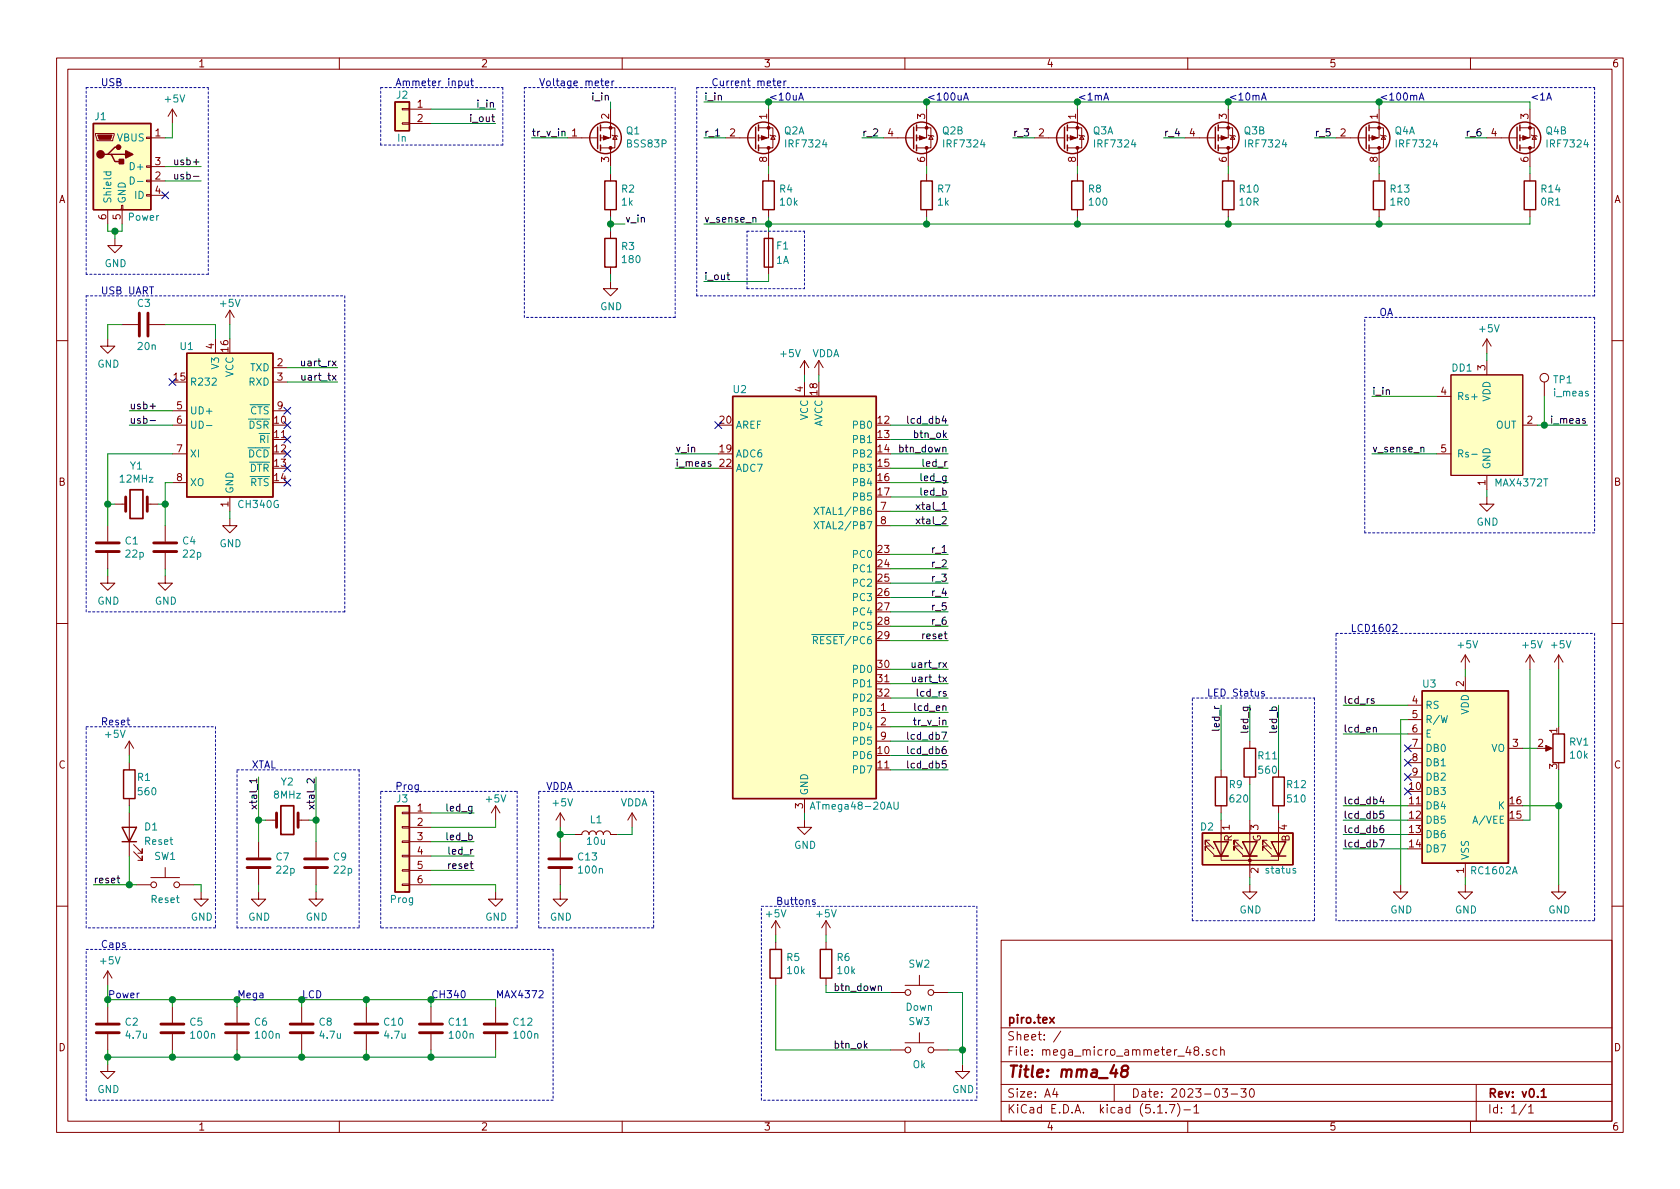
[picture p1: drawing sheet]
<svg xmlns="http://www.w3.org/2000/svg" width="297mm" height="210mm" viewBox="0 0 297 210" stroke-linecap="round" stroke-linejoin="round" font-family="sans-serif">
<g fill="none" stroke="#840000" stroke-width=".18">
<path d="M10 10.3h277v189.9h-277zM12 12.2h273v186.1h-273zM30.5 19.3l-.8 1.3M30.5 19.3v2.5M30.5 19.3l.7 1.3M60 10.3v1.9M71.1 19.2h1.3v.2h-1.3zM72.4 19.3h3.8M107.9 19.3v5.1h-1.7M110 10.3v1.9M135.9 19.3v5.1h-1.8M160 10.3v1.9"/>
<path d="M163.8 19.3v5.1h-1.7M190.5 19.3v5.1h-1.8M210 10.3v1.9M217.2 19.3v5.1h-1.8M243.8 19.3v5.1h-1.7M260 10.3v1.9M270.5 19.3v5.1h-1.8M16.9 23.6h3.3v.3l-.3 1h-2.8zM19 37.1v2.5M21.5 36.3h.2v.8h-.2zM21.6 37.1v2.5M25.9 34.4h.8v.3h-.8z"/>
<path d="M25.9 31.9h.8v.2h-.8zM25.9 29.3h.8v.3h-.8zM25.9 24.3h.8v.2h-.8zM26.7 24.4h2.5M26.7 32h2.5M26.7 29.5h2.5M26.7 34.5h2.5M71.1 21.7h1.3v.3h-1.3zM72.4 21.8h3.8M100.3 24.4h5.4M106.2 22.6h2.5v3.6h-2.5M107.9 26.2v3.3"/>
<path d="M107.9 30.7v1.3M107.9 37.1v1.2M108.2 23.9l.1 .1h.8l.1 .1M108.7 24l.4 .6h-.8zM128.3 24.4h5.3M134.1 22.6h2.6v3.6h-2.6M135.9 26.2v3.3M135.9 30.7v1.3M135.9 37.1v1.2M136.1 23.9l.2 .1h.7l.2 .1M136.7 24l.3 .6h-.7zM156.2 24.4h5.3"/>
<path d="M162.1 22.6h2.5v3.6h-2.5M163.8 26.2v3.3M163.8 30.7v1.3M163.8 37.1v1.2M164.1 23.9l.1 .1h.8l.1 .1M164.6 24l.4 .6h-.8zM182.9 24.4h5.3M188.7 22.6h2.6v3.6h-2.6M190.5 26.2v3.3M190.5 30.7v1.3M190.5 37.1v1.2M190.8 23.9l.1 .1h.7l.2 .1"/>
<path d="M191.3 24l.3 .6h-.7zM209.5 24.4h5.4M215.4 22.6h2.5v3.6h-2.5M217.2 26.2v3.3M217.2 30.7v1.3M217.2 37.1v1.2M217.4 23.9l.2 .1h.7l.1 .1M217.9 24l.4 .6h-.7zM236.2 24.4h5.4M242.1 22.6h2.5v3.6h-2.5M243.8 26.2v3.3M243.8 30.7v1.3"/>
<path d="M243.8 37.1v1.2M244.1 23.9l.1 .1h.8l.1 .1M244.6 24l.4 .6h-.8zM262.9 24.4h5.3M268.7 22.6h2.6v3.6h-2.6M270.5 26.2v3.3M270.5 30.7v1.3M270.5 37.1v1.2M270.8 23.9l.1 .1h.8l.1 .1M271.3 24l.4 .6h-.8zM19 59.9v1.3h1.3l-1.3 1.3-1.2-1.3h1.2M20.3 42.2v1.2h1.3l-1.3 1.3-1.3-1.3h1.3"/>
<path d="M21.6 57.4h2.8M26.4 57.4h2.8M38.1 59.9v2.6M40.6 54.9l-.7 1.2M40.6 54.9v2.5M40.6 54.9l.8 1.2M107.9 49.8v1.2h1.3l-1.3 1.3-1.2-1.3h1.2M107.9 40.9v1.3M107.9 47.2v1.3M135.9 40.9v7.6M262.9 59.9v2.6M262.9 59.9l-.8 1.3"/>
<path d="M262.9 59.9l.8 1.3M10 60.2h2M30.5 75.2h2.5M30.5 72.6h2.5M48.3 65h2.5M48.3 67.6h2.5M48.3 72.6h2.5M142.2 63.7l-.7 1.3M142.2 63.7v2.6M142.2 67.6v2.5M142.2 63.7l.8 1.3M144.8 63.7l-.8 1.3"/>
<path d="M144.8 63.7v2.6M144.8 63.7l.7 1.3M254 70.1h2.5M256.5 66.3h12.7v17.8h-12.7zM262.9 63.7v2.6M269.2 75.2h2.6M273 67.6v2.5M285 60.2h2M19 93v2.8M19 97.8v2.8M20.3 89.1h1.9M26 89.1h1.9"/>
<path d="M29.2 93v2.8M29.2 97.8v2.8M30.5 80.3h2.5M30.5 85.3h2.5M40.6 91.7v1.3h1.3l-1.3 1.2-1.2-1.2h1.2M40.6 87.9v2.5M154.9 90.4h2.6M154.9 93h2.6M254 80.3h2.5M262.9 87.9v1.2h1.3l-1.3 1.3-1.3-1.3h1.3M262.9 84.1v2.5M10 110.3h2"/>
<path d="M19 101.8v1.3h1.3l-1.3 1.3-1.2-1.3h1.2M29.2 101.8v1.3h1.3l-1.3 1.3-1.3-1.3h1.3M259.1 115.8l-.8 1.3M259.1 115.8v2.6M259.1 119.6v2.6M259.1 115.8l.7 1.3M270.5 115.8v2.6M270.5 115.8l-.8 1.3M270.5 115.8l.8 1.3M275.6 115.8l-.8 1.3M275.6 115.8v2.6M275.6 115.8l.8 1.3"/>
<path d="M285 110.3h2M22.9 131.1v2.5M22.9 134.9v1.2M22.9 131.1l-.8 1.2M22.9 131.1l.7 1.2M154.9 126h2.6M154.9 128.5h2.6M154.9 131.1h2.6M215.9 136.1v1.3M221 131.1v1.2M221 137.4v1.3M248.9 132.3h2.6"/>
<path d="M248.9 124.7h2.6M248.9 127.2h2.6M248.9 129.8h2.6M248.9 134.9h2.6M248.9 137.4h2.6M266.7 132.3h2.5M273 132.3h1.1M22.9 141.2v1.3M22.9 143.8v7.6M23.6 150.6l1.5 1.5v-.7v.7h-.7M23.6 149.3l1.5 1.6v-.8v.8h-.7M24.1 156.5h2.6"/>
<path d="M26.7 155.2h5M29.2 153.4v1.8M31.7 156.5h2.6M35.6 157.7v1.3h1.2l-1.2 1.3-1.3-1.3h1.3M45.7 157.7v1.3h1.3l-1.3 1.3-1.3-1.3h1.3M45.7 148.8v2.8M45.7 153.7v2.8M47 145h1.9M52.7 145h1.9M55.9 157.7v1.3h1.2l-1.2 1.3-1.3-1.3h1.3M55.9 148.8v2.8M55.9 153.7v2.8"/>
<path d="M71.1 153.8h1.3v.2h-1.3zM71.1 156.3h1.3v.3h-1.3zM71.1 151.3h1.3v.2h-1.3zM71.1 146.2h1.3v.2h-1.3zM71.1 143.6h1.3v.3h-1.3zM71.1 148.7h1.3v.3h-1.3zM72.4 143.8h3.8M72.4 146.3h3.8M72.4 148.8h3.8M72.4 151.4h3.8M72.4 153.9h3.8M72.4 156.5h3.8"/>
<path d="M87.6 157.7v1.3h1.3l-1.3 1.3-1.2-1.3h1.2M87.6 142.5v2.5M87.6 142.5l-.7 1.3M87.6 142.5l.8 1.3M99.1 157.7v1.3h1.2l-1.2 1.3-1.3-1.3h1.3M99.1 143.8v2.5M99.1 148.8v2.8M99.1 153.7v2.8M99.1 143.8l-.8 1.2M99.1 143.8l.7 1.2M101.6 147.6h1.3a.63 .63 0 0 1 .6-.7 .63 .63 0 0 1 .6 .7 .63 .63 0 0 1 .7-.7 .63 .63 0 0 1 .6 .7 .63 .63 0 0 1 .6-.7 .63 .63 0 0 1 .7 .7 .63 .63 0 0 1 .6-.7 .63 .63 0 0 1 .6 .7h1.3M111.8 143.8l-.8 1.2"/>
<path d="M111.8 143.8v2.5M111.8 143.8l.7 1.2M142.2 145v1.3h1.3l-1.3 1.3-1.2-1.3h1.2M142.2 141.2v2.6M213.9 149.6h-.8v.8v-.8l1.5 1.5M213.9 148.6h-.8v.7v-.7l1.5 1.5M214.6 148.8h2.6zM214.6 148.8h.1M214.6 151.4h2.6M215.9 145v7.1h10.2v-1M215.9 142.5v1.3M218.9 149.6h-.7v.8v-.8l1.5 1.5"/>
<path d="M218.9 148.6h-.7v.7v-.7l1.5 1.5M219.7 148.8h2.5zM219.7 148.8h.1M219.7 151.4h2.5M221 156.5v1.2h1.2l-1.2 1.3-1.3-1.3h1.3M221 145v10.2M224 149.6h-.7v.8v-.8l1.5 1.5M224 148.6h-.7v.7v-.7l1.5 1.5M226.1 142.5v1.3M226.1 145v6.4M247.6 156.5v1.2h1.3l-1.3 1.3-1.2-1.3h1.2M259.1 156.5v1.2h1.2l-1.2 1.3-1.3-1.3h1.3"/>
<path d="M259.1 152.6v2.6M275.6 156.5v1.2h1.3l-1.3 1.3-1.3-1.3h1.3M10 160.2h2M19 171.7v2.5M19 178v2.8M19 171.7l-.7 1.3M19 171.7l.8 1.3M30.5 178v2.8M41.9 178v2.8M53.3 178v2.8M64.8 178v2.8M76.2 178v2.8"/>
<path d="M87.6 178v2.8M137.2 162.8v2.5M137.2 166.6v1.3M137.2 173v1.2M137.2 162.8l-.8 1.3M137.2 162.8l.7 1.3M146 162.8l-.7 1.3M146 162.8v2.5M146 166.6v1.3M146 173v1.2M146 162.8l.8 1.3M157.5 175.5h2.5"/>
<path d="M160 174.2h5.1M162.6 172.5v1.7M165.1 175.5h2.5M177 166.3h108v32h-108zM285 160.2h2M19 188.2v1.3h1.3l-1.3 1.2-1.2-1.2h1.2M19 182.9v2.8M30.5 182.9v2.8M41.9 182.9v2.8M53.3 182.9v2.8M60 198.3v1.9M64.8 182.9v2.8"/>
<path d="M76.2 182.9v2.8M87.6 182.9v2.8M110 198.3v1.9M157.5 185.7h2.5M160 198.3v1.9M160 184.4h5.1M162.6 182.6v1.8M165.1 185.7h2.5M170.2 188.2v1.3h1.2l-1.2 1.2-1.3-1.2h1.3M177 194.8h108M177 191.8h108M177 187.8h108"/>
<path d="M177 181.8h108M186.5 192.5l-.4 1h1M186.8 193v1M187.6 182.3l-1.3 2M197 191.8v3M204.7 196.8h.8M206.2 196.7v.1M206.8 195.3h.9l-.6 1.5M208.2 195.1a1.71 1.71 0 0 1 0 2.3M209.3 196.3h1.2M210 198.3v1.9M211.1 195.8l.4-.5v1.5"/>
<path d="M211.1 196.8h.9M211.4 185.7l-.2-.1-.1-.2 .3-.3h.3l.3 .3-.1 .2-.6 .2a.48 .48 0 0 0-.1 .7l.2 .1 .5-.1a.48 .48 0 0 0-.2-.8M212.6 186.5v.1M213.8 185.7l-.3-.1-.2 .2v.2l.5 .2v.3h-.5M215.2 185.7l-.4-.1-.3 .3v.6l.3 .1 .4-.1M215.8 185.7l.2-.1 .4 .1 .1 .9M215.8 185.1v1.5M216.1 192.5h.9l-.4 .6 .4 .1v.7l-.2 .1-.7-.1M217.7 193.5h1.1M219.4 192.5h.9l-.5 .6 .5 .1v.7l-.3 .1-.6-.1M221.1 192.6l.2-.1a.8 .8 0 0 1 .5 .8 .8 .8 0 0 1-.5 .7 1 1 0 0 1-.2-1.4zM260 198.3v1.9"/>
<path d="M261 191.8v6.5M269.8 195.2l-1.2 2M270.3 195.8l.4-.5v1.5M270.3 196.8h.8"/>
<circle cx="273.1" cy="66.8" r=".76"/>
<circle cx="27.2" cy="156.5" r=".51"/>
<circle cx="31.2" cy="156.5" r=".51"/>
<circle cx="160.5" cy="175.5" r=".51"/>
<circle cx="164.6" cy="175.5" r=".51"/>
<circle cx="160.5" cy="185.7" r=".51"/>
<circle cx="164.6" cy="185.7" r=".51"/>
</g>
<path d="M23 86.6h2.3v5.1h-2.3zM49.7 142.5h2.2v5.1h-2.2zM185.6 179.9l.8 1M186.4 179.9l-.8 1M272.5 193l.4-.5v1.5M272.5 194h.9" fill="none" stroke="#840000" stroke-width=".3"/>
<path d="M198.7 189.3l-.3-.2a.46 .46 0 0 1 .4-.7l.5 .1 .2 .4a.69 .69 0 0 1-.8 .4 .65 .65 0 0 0-.4 1 .65 .65 0 0 0 .9 0 .65 .65 0 0 0 0-.9l-.1-.1" fill="none" stroke="#840000" stroke-width=".41"/>
<g fill="none" stroke="#840000" stroke-width=".25">
<path d="M69.8 18h2.6v5.1h-2.6zM16.5 21.8h10.2v15.3h-10.2zM19 27.3h.7l.6 1.3h1.3M19.7 27.3h2.5M21 26h-.7l-1.3 1.3h-.6M105.7 22.5v3.8M106.2 22.1v1M106.2 23.9v1M106.2 25.6v1.1M106.9 32h2.1v5.1h-2.1zM133.6 22.5v3.8M134.1 22.1v1"/>
<path d="M134.1 23.9v1M134.1 25.6v1.1M134.9 32h2v5.1h-2zM161.5 22.5v3.8M162.1 22.1v1M162.1 23.9v1M162.1 25.6v1.1M162.8 32h2v5.1h-2zM188.2 22.5v3.8M188.7 22.1v1M188.7 23.9v1M188.7 25.6v1.1"/>
<path d="M189.5 32h2v5.1h-2zM214.9 22.5v3.8M215.4 22.1v1M215.4 23.9v1M215.4 25.6v1.1M216.2 32h2v5.1h-2zM241.6 22.5v3.8M242.1 22.1v1M242.1 23.9v1M242.1 25.6v1.1M242.8 32h2.1v5.1h-2.1zM268.2 22.5v3.8"/>
<path d="M268.7 22.1v1M268.7 23.9v1M268.7 25.6v1.1M269.5 32h2v5.1h-2zM106.9 42.2h2.1v5h-2.1zM135.1 42.2h1.6v5h-1.6zM33 62.5h15.3v25.4h-15.3zM129.5 70.1h25.4v71.1h-25.4zM21.8 136.1h2.1v5.1h-2.1zM214.9 137.4h2v5.1h-2zM220 132.3h2v5.1h-2zM225 137.4h2.1v5.1h-2.1z"/>
<path d="M251.5 122.2h15.2v30.4h-15.2zM274.6 129.8h2v5.1h-2zM21.6 146.3h2.5l-1.2 2.5zM21.6 148.8h2.5M69.8 142.5h2.6v15.2h-2.6zM212.6 147.3h16v5.6h-16zM214.6 148.8h2.6l-1.3 2.6zM214.6 151.4h2.6M219.7 148.8h2.5l-1.2 2.6zM219.7 151.4h2.5M224.8 148.8h2.5l-1.2 2.6zM224.8 151.4h2.5"/>
<path d="M136.1 167.9h2.1v5.1h-2.1zM145 167.9h2.1v5.1h-2.1z"/>
<circle cx="107.1" cy="24.4" r="2.79"/>
<circle cx="135" cy="24.4" r="2.79"/>
<circle cx="162.9" cy="24.4" r="2.79"/>
<circle cx="189.6" cy="24.4" r="2.79"/>
<circle cx="216.3" cy="24.4" r="2.79"/>
<circle cx="243" cy="24.4" r="2.79"/>
<circle cx="269.6" cy="24.4" r="2.79"/>
</g>
<g fill="none" stroke="#840000" stroke-width=".51">
<path d="M24.6 55.4v4M26.2 55.4v4M17 97.5h4.1M17 96h4.1M22.2 87.9v2.5M26 87.9v2.5M27.2 97.5h4M27.2 96h4M43.7 153.4h4.1M43.7 151.9h4.1M48.9 143.8v2.5M52.7 143.8v2.5"/>
<path d="M53.8 153.4h4.1M53.8 151.9h4.1M97 153.4h4.1M97 151.9h4.1M17 182.6h4.1M17 181.1h4.1M28.4 182.6h4.1M28.4 181.1h4.1M39.9 182.6h4M39.9 181.1h4M51.3 182.6h4.1M51.3 181.1h4.1"/>
<path d="M62.7 182.6h4.1M62.7 181.1h4.1M74.2 182.6h4M74.2 181.1h4M85.6 182.6h4.1M85.6 181.1h4.1"/>
</g>
<g fill="#ffffc2" stroke="#ffffc2" stroke-width=".18">
<path d="M69.8 18h2.6v5.1h-2.6z"/>
<path d="M251.5 122.2h15.2v30.4h-15.2z"/>
<path d="M129.5 70.1h25.4v71.1h-25.4z"/>
<path d="M256.5 66.3h12.7v17.8h-12.7z"/>
<path d="M69.8 142.5h2.6v15.2h-2.6z"/>
<path d="M16.5 21.8h10.2v15.3h-10.2z"/>
<path d="M212.6 147.3h16v5.6h-16z"/>
<path d="M33 62.5h15.3v25.4h-15.3z"/>
</g>
<g fill="#840000" stroke="#840000" stroke-width=".18">
<path d="M106.7 24l1 .4-1 .4z"/>
<path d="M269.2 24l1.1 .4-1.1 .4z"/>
<path d="M273.3 131.8l1.1 .5-1.1 .5z"/>
<path d="M162.6 24l1 .4-1 .4z"/>
<path d="M242.6 24l1 .4-1 .4z"/>
<path d="M215.9 24l1 .4-1 .4z"/>
<path d="M189.2 24l1 .4-1 .4z"/>
<path d="M17.3 23.9h2.5l-.2 .7h-2.1z"/>
<path d="M134.6 24l1 .4-1 .4z"/>
<circle cx="107.9" cy="22.6" r=".25"/>
<circle cx="107.9" cy="26.2" r=".25"/>
<circle cx="270.5" cy="22.6" r=".25"/>
<circle cx="270.5" cy="26.2" r=".25"/>
<circle cx="163.8" cy="22.6" r=".25"/>
<circle cx="163.8" cy="26.2" r=".25"/>
<circle cx="243.8" cy="22.6" r=".25"/>
<circle cx="243.8" cy="26.2" r=".25"/>
<circle cx="217.2" cy="22.6" r=".25"/>
<circle cx="217.2" cy="26.2" r=".25"/>
<circle cx="190.5" cy="22.6" r=".25"/>
<circle cx="190.5" cy="26.2" r=".25"/>
<circle cx="135.9" cy="22.6" r=".25"/>
<circle cx="135.9" cy="26.2" r=".25"/>
<circle cx="221" cy="152.1" r=".25"/>
</g>
<g fill="none" stroke="#008484" stroke-width=".18">
<path d="M18.3 30.4h1.3M18.8 30.4v.4l.2 .2 .6-.1v-.5M23 31.3a.64 .64 0 0 1 .8 .6 .64 .64 0 0 1-.8 .7zM24.3 32.1h1M36.5 75.3h1M143.9 89.7l.9 1.3M143.9 92.2l.9 1.3M144.8 89.7l-.9 1.3M144.8 92.2l-.9 1.3M260.2 80.3h1M143.5 112.2h1.3M143.8 113.2h.6l.2-.2-.1-.3-.2-.1h-.5v1.2"/>
<path d="M144.1 113.2l.5 .6M143.3 143.1l.4-1.3 .4 1.3M143.4 142.7h.6M158.1 141.8v1.1l.2 .2 .4-.1 .1-.1v-1.1"/>
</g>
<g fill="#840000" stroke="#840000" stroke-width=".25">
<path d="M21.1 28.2h.7v.8h-.7z"/>
<path d="M22.2 26.7l1.3 .6-1.3 .6z"/>
<circle cx="17.8" cy="27.3" r=".63"/>
<circle cx="21" cy="26" r=".38"/>
</g>
<g fill="none" stroke="#0000c2" stroke-width=".18" stroke-dasharray=".4 .4">
<path d="M15.2 15.5h21.6M36.8 15.5v33M67.3 15.5h21.6M88.9 15.5v10.1M92.7 15.5h26.7M119.4 15.5v40.6M123.2 15.5h158.7M281.9 15.5v36.8M67.3 25.6v-10.1M88.9 25.6h-21.6M15.2 52.3h45.8M15.2 48.5v-33"/>
<path d="M36.8 48.5h-21.6M61 52.3v55.9M92.7 56.1v-40.6M119.4 56.1h-26.7M123.2 52.3v-36.8M132.1 51h10.1M132.1 51v-10.1M132.1 40.9h10.1M142.2 40.9v10.1M241.3 56.1h40.6M281.9 56.1v38.1M281.9 52.3h-158.7"/>
<path d="M241.3 94.2v-38.1M281.9 94.2h-40.6M15.2 108.2v-55.9M61 108.2h-45.8M236.2 112h45.7M281.9 112v50.8M15.2 128.5h22.9M38.1 128.5v35.6M41.9 136.1h21.6M63.5 136.1v28M67.3 139.9h24.1M91.4 139.9v24.2"/>
<path d="M95.2 139.9h20.4M115.6 139.9v24.2M210.8 123.4h21.6M232.4 123.4v39.4M15.2 167.9h82.6M15.2 164.1v-35.6M38.1 164.1h-22.9M41.9 164.1v-28M63.5 164.1h-21.6M67.3 164.1v-24.2M91.4 164.1h-24.1M95.2 164.1v-24.2"/>
<path d="M97.8 167.9v26.7M115.6 164.1h-20.4M134.6 160.3h38.1M172.7 160.3v34.3M210.8 162.8v-39.4M232.4 162.8h-21.6M236.2 162.8v-50.8M281.9 162.8h-45.7M15.2 194.6v-26.7M97.8 194.6h-82.6M134.6 194.6v-34.3M172.7 194.6h-38.1"/>
</g>
<g fill="none" stroke="#008400" stroke-width=".18">
<path d="M76.2 19.3h11.4M107.9 18v1.3M124.5 18h146v1.3M135.9 18v1.3M163.8 18v1.3M190.5 18v1.3M217.2 18v1.3M243.8 18v1.3M19 39.6v1.3h2.6v-1.3M29.2 29.5h6.4M29.2 32h6.4M30.5 21.8v2.6h-1.3"/>
<path d="M76.2 21.8h11.4M94 24.4h6.3M107.9 39.6h2.6M107.9 29.5v1.2M107.9 38.3v2.6M124.5 24.4h3.8M135.9 29.5v1.2M135.9 38.3v2.6M152.4 24.4h3.8M163.8 29.5v1.2M163.8 38.3v1.3M179.1 24.4h3.8"/>
<path d="M190.5 29.5v1.2M190.5 38.3v1.3M205.7 24.4h3.8M217.2 29.5v1.2M217.2 38.3v1.3M232.4 24.4h3.8M243.8 29.5v1.2M243.8 38.3v1.3M259.1 24.4h3.8M270.5 38.3v1.3h-146M270.5 29.5v1.2M20.3 40.9v1.3"/>
<path d="M21.6 57.4h-2.6v2.5M29.2 57.4h8.9v2.5M40.6 57.4v2.5M107.9 48.5v1.3M135.9 48.5v1.3h-11.4M22.9 75.2h7.6M22.9 72.6h7.6M50.8 67.6h8.9M50.8 65h8.9M142.2 66.3v1.3M144.8 66.3v1.3M157.5 77.7h10.1"/>
<path d="M157.5 75.2h10.1M242.6 70.1h11.4M262.9 62.5v1.2M271.8 75.2h8.9M273 70.1v5.1M19 89.1h1.3M27.9 89.1h1.3M30.5 80.3h-11.5v12.7M30.5 85.3h-1.3v7.7M40.6 90.4v1.3M119.4 82.8h7.6M119.4 80.3h7.6"/>
<path d="M157.5 82.8h10.1M157.5 98h10.1M157.5 93h10.1M157.5 90.4h10.1M157.5 87.9h10.1M157.5 85.3h10.1M157.5 80.3h10.1M242.6 80.3h11.4M262.9 86.6v1.3M19 100.6v1.2M29.2 100.6v1.2M157.5 110.7h10.1"/>
<path d="M157.5 108.2h10.1M157.5 105.7h10.1M157.5 103.1h10.1M157.5 100.6h10.1M157.5 113.3h10.1M157.5 118.4h10.1M259.1 118.4v1.2M270.5 118.4v26.6h-1.3M275.6 118.4v10.1M22.9 133.6v1.3M45.7 137.4v11.4M55.9 137.4v11.4"/>
<path d="M157.5 136.1h10.1M157.5 133.6h10.1M157.5 131.1h10.1M157.5 128.5h10.1M157.5 126h10.1M157.5 123.4h10.1M157.5 120.9h10.1M215.9 124.7v11.4M221 124.7v6.4M221 138.7v6.3M226.1 124.7v11.4M237.5 129.8h11.4"/>
<path d="M237.5 124.7h11.4M248.9 127.2h-1.3v29.3M269.2 132.3h2.6M275.6 136.1v20.4M16.5 156.5h7.6M22.9 142.5v1.3M22.9 151.4v5.1M34.3 156.5h1.3v1.2M45.7 145h1.3M45.7 156.5v1.2M54.6 145h1.3M55.9 156.5v1.2"/>
<path d="M76.2 156.5h11.4v1.2M76.2 143.8h7.6M76.2 153.9h7.6M76.2 151.4h7.6M76.2 148.8h7.6M87.6 145v1.3h-11.4M99.1 147.6h2.5M99.1 146.3v2.5M99.1 156.5v1.2M111.8 146.3v1.3h-2.6M142.2 143.8v1.2M215.9 143.8v1.2"/>
<path d="M221 155.2v1.3M226.1 143.8v1.2M237.5 142.5h11.4M237.5 145h11.4M237.5 147.6h11.4M237.5 150.1h11.4M259.1 155.2v1.3M269.2 142.5h6.4M19 176.8h68.6v1.2M19 174.2v3.8M30.5 176.8v1.2M41.9 176.8v1.2"/>
<path d="M53.3 176.8v1.2M64.8 176.8v1.2M76.2 176.8v1.2M137.2 165.3v1.3M137.2 174.2v11.5h20.3M146 165.3v1.3M146 174.2v1.3h11.5M167.6 175.5h2.6v12.7M19 185.7v2.5M30.5 185.7v1.2M41.9 185.7v1.2M53.3 185.7v1.2"/>
<path d="M64.8 185.7v1.2M76.2 185.7v1.2M87.6 185.7v1.2h-68.6M167.6 185.7h2.6"/>
</g>
<g fill="none" stroke="#000" stroke-width=".18">
<path d="M30.9 30.8v.8l.3 .1 .2-.2M30.9 28.3v.8h.3l.2-.1M99.4 23.3l.1-.1 .3 .1 .1 .7M133.1 38.6l.2-.2 .3 .1 .1 .8M128.5 48.6h.5M128.7 48.2v1.1l.3 .1M26.5 71.8h1M26.5 74.4h1M251.2 79.2l.2-.1h.3l.1 .8M125.7 81.7l-.3-.1-.2 .2v.2l.5 .1v.3h-.5M162 91.8l.7 .8M162 89.2l.7 .9"/>
<path d="M162.7 91.8l-.7 .8M162.7 89.2l-.7 .9M242.8 128.7l.2-.1 .3 .1 .1 .8M242.9 123.6l-.3-.1-.2 .2 .1 .2 .4 .1v.3h-.5M20.7 155.3h.5M20.9 154.9v1.1l.3 .1M44.6 142.4l.8 .6M45.4 142.4l-.8 .6M54.7 142.4l.8 .6M55.5 142.4l-.8 .6M243.9 148.5h.9l-.6 1.3M244.3 140.8l-.3 .9h.8"/>
<path d="M244.6 146h-.4a.87 .87 0 0 0 0 1.2l.4-.1v-.5l-.4-.1-.2 .2M244.6 141.3v.9M244.6 143.4h-.6v.6l.1-.1 .5 .1v.6l-.2 .1-.4-.1M155.3 174.5l.2-.2 .3 .1 .1 .8M153 184.9l.3 .4M153.3 184.5l-.5 .5"/>
</g>
<g fill="none" stroke="#0000c2" stroke-width=".18">
<path d="M82.2 14.3l.1 .8 .3 .1 .2-.2M82.8 14.3v.9M83.2 14.3h.5M83.4 13.9v1.1l.3 .2M107 14.7l.6-.1v-.2l-.4-.1-.2 .2 .1 .6h.5M108.2 14.3v.9M108.6 14.3l-.3 .1-.1 .1M137.5 14.7l.6-.1-.1-.2-.4-.1-.1 .2v.6h.5M138.6 14.3v.9M139 14.3l-.4 .2M141.2 17.7l.4-1.3 .5 1.3M141.3 17.3h.6"/>
<path d="M170.4 17.7l.4-1.3 .4 1.3M170.5 17.3h.6M195.1 17.7l.5-1.3 .4 1.3M195.3 17.3h.6M223 17.7l.5-1.3 .4 1.3M223.2 17.3h.6M250.9 17.7l.4-1.3 .5 1.3M251 17.3h.6M273.5 17.7l.4-1.3 .4 1.3M246.3 110.5l.4-.1 .2 .1 .1 .3-.1 .2-.7 .7h.8M223.5 122.3h-.3l-.2 .1 .1 .2 .4 .2v.3h-.5M144.1 159.2l-.3-.1-.2 .2 .1 .2 .4 .1v.3h-.5"/>
<path d="M95.3 175.3l.5-.1 .2 .3v.2l-.8 .7h.8"/>
</g>
<g fill="#008400" stroke="#008400" stroke-width=".25">
<circle cx="22.9" cy="156.5" r=".51"/>
<circle cx="135.9" cy="18" r=".51"/>
<circle cx="20.3" cy="40.9" r=".51"/>
<circle cx="99.1" cy="147.6" r=".51"/>
<circle cx="243.8" cy="18" r=".51"/>
<circle cx="243.8" cy="39.6" r=".51"/>
<circle cx="41.9" cy="176.8" r=".51"/>
<circle cx="53.3" cy="176.8" r=".51"/>
<circle cx="273" cy="75.2" r=".51"/>
<circle cx="53.3" cy="186.9" r=".51"/>
<circle cx="41.9" cy="186.9" r=".51"/>
<circle cx="217.2" cy="39.6" r=".51"/>
<circle cx="163.8" cy="39.6" r=".51"/>
<circle cx="135.9" cy="39.6" r=".51"/>
<circle cx="170.2" cy="185.7" r=".51"/>
<circle cx="30.5" cy="186.9" r=".51"/>
<circle cx="76.2" cy="186.9" r=".51"/>
<circle cx="19" cy="89.1" r=".51"/>
<circle cx="30.5" cy="176.8" r=".51"/>
<circle cx="64.8" cy="186.9" r=".51"/>
<circle cx="76.2" cy="176.8" r=".51"/>
<circle cx="55.9" cy="145" r=".51"/>
<circle cx="19" cy="186.9" r=".51"/>
<circle cx="275.6" cy="142.5" r=".51"/>
<circle cx="190.5" cy="39.6" r=".51"/>
<circle cx="108" cy="39.6" r=".51"/>
<circle cx="29.2" cy="89.1" r=".51"/>
<circle cx="163.8" cy="18" r=".51"/>
<circle cx="19" cy="176.8" r=".51"/>
<circle cx="45.7" cy="145" r=".51"/>
<circle cx="64.8" cy="176.8" r=".51"/>
<circle cx="217.2" cy="18" r=".51"/>
<circle cx="190.5" cy="18" r=".51"/>
</g>
<g fill="none" stroke="#000084" stroke-width=".18">
<path d="M28.6 33.9l1.2 1.2M29.8 33.9l-1.2 1.2M29.9 66.9l1.2 1.3M31.1 66.9l-1.2 1.3M50.2 79.6l1.2 1.3M50.2 77.1l1.2 1.2M50.2 74.6l1.2 1.2M50.2 72l1.2 1.2M51.4 79.6l-1.2 1.3M51.4 77.1l-1.2 1.2M51.4 74.6l-1.2 1.2M51.4 72l-1.2 1.2"/>
<path d="M126.4 74.6l1.2 1.2M127.6 74.6l-1.2 1.2M50.2 84.7l1.2 1.2M50.2 82.2l1.2 1.2M51.4 84.7l-1.2 1.2M51.4 82.2l-1.2 1.2M248.3 131.7l1.2 1.2M248.3 134.3l1.2 1.2M248.3 136.8l1.2 1.2M248.3 139.3l1.2 1.3M249.5 131.7l-1.2 1.2M249.5 134.3l-1.2 1.2"/>
<path d="M249.5 136.8l-1.2 1.2M249.5 139.3l-1.2 1.3"/>
</g>
<text font-size="2.8" fill="#840000" x="178" y="190.5">Title: mma_48</text>
<g font-size="2.1" fill="#840000">
<text x="178" y="184">Sheet: /</text>
<text x="178" y="181">piro.tex</text>
<text x="178" y="186.7">File: mega_micro_ammeter_48.sch</text>
<text x="178" y="196.9">KiCad E.D.A. kicad (5.1.7)-1</text>
<text x="178" y="194.1">Size: A4</text>
<text x="200" y="194.1">Date: 2023-03-30</text>
<text x="263" y="194.1">Rev: v0.1</text>
<text x="263" y="196.9">Id: 1/1</text>
</g>
<g font-size="1.8" fill="#840000">
<text x="35" y="11.9">1</text>
<text x="85" y="11.9">2</text>
<text x="135" y="11.9">3</text>
<text x="185" y="11.9">4</text>
<text x="235" y="11.9">5</text>
<text x="285" y="11.9">6</text>
<text x="73.8" y="19">1</text>
<text x="73.8" y="21.6">2</text>
<text x="107.7" y="21.1" transform="rotate(-90 107.7 21.1)">2</text>
<text x="135.6" y="21.1" transform="rotate(-90 135.6 21.1)">1</text>
<text x="163.6" y="21.1" transform="rotate(-90 163.6 21.1)">3</text>
<text x="190.2" y="21.1" transform="rotate(-90 190.2 21.1)">1</text>
<text x="216.9" y="21.1" transform="rotate(-90 216.9 21.1)">3</text>
<text x="243.6" y="21.1" transform="rotate(-90 243.6 21.1)">1</text>
<text x="270.3" y="21.1" transform="rotate(-90 270.3 21.1)">3</text>
<text x="27.5" y="24.1">1</text>
<text x="27.5" y="29.2">3</text>
<text x="101.1" y="24.1">1</text>
<text x="107.7" y="28.7" transform="rotate(-90 107.7 28.7)">3</text>
<text x="129.1" y="24.1">2</text>
<text x="135.6" y="28.7" transform="rotate(-90 135.6 28.7)">8</text>
<text x="157" y="24.1">4</text>
<text x="163.6" y="28.7" transform="rotate(-90 163.6 28.7)">6</text>
<text x="183.7" y="24.1">2</text>
<text x="190.2" y="28.7" transform="rotate(-90 190.2 28.7)">8</text>
<text x="210.3" y="24.1">4</text>
<text x="216.9" y="28.7" transform="rotate(-90 216.9 28.7)">6</text>
<text x="237" y="24.1">2</text>
<text x="243.6" y="28.7" transform="rotate(-90 243.6 28.7)">8</text>
<text x="263.7" y="24.1">4</text>
<text x="270.3" y="28.7" transform="rotate(-90 270.3 28.7)">6</text>
<text x="10.4" y="35.9">A</text>
<text x="27.5" y="31.7">2</text>
<text x="27.5" y="34.3">4</text>
<text x="285.4" y="35.9">A</text>
<text x="18.8" y="38.8" transform="rotate(-90 18.8 38.8)">6</text>
<text x="21.3" y="38.8" transform="rotate(-90 21.3 38.8)">5</text>
<text x="37.8" y="61.7" transform="rotate(-90 37.8 61.7)">4</text>
<text x="40.4" y="62.2" transform="rotate(-90 40.4 62.2)">16</text>
<text x="49" y="64.8">2</text>
<text x="262.6" y="65.5" transform="rotate(-90 262.6 65.5)">3</text>
<text x="30.8" y="67.3">15</text>
<text x="49" y="67.3">3</text>
<text x="142" y="69.3" transform="rotate(-90 142 69.3)">4</text>
<text x="144.5" y="69.8" transform="rotate(-90 144.5 69.8)">18</text>
<text x="254.8" y="69.8">4</text>
<text x="31.3" y="72.4">5</text>
<text x="31.3" y="74.9">6</text>
<text x="48.6" y="74.9">10</text>
<text x="48.6" y="77.5">11</text>
<text x="49" y="72.4">9</text>
<text x="127.3" y="74.9">20</text>
<text x="155.2" y="74.9">12</text>
<text x="155.2" y="77.5">13</text>
<text x="270" y="74.9">2</text>
<text x="31.3" y="80">7</text>
<text x="48.6" y="80">12</text>
<text x="48.6" y="82.5">13</text>
<text x="127.3" y="80">19</text>
<text x="127.3" y="82.5">22</text>
<text x="155.2" y="80">14</text>
<text x="155.2" y="82.5">15</text>
<text x="254.8" y="80">5</text>
<text x="10.4" y="85.9">B</text>
<text x="31.3" y="85.1">8</text>
<text x="40.4" y="89.6" transform="rotate(-90 40.4 89.6)">1</text>
<text x="48.6" y="85.1">14</text>
<text x="155.2" y="85.1">16</text>
<text x="155.2" y="87.6">17</text>
<text x="262.6" y="85.8" transform="rotate(-90 262.6 85.8)">1</text>
<text x="285.4" y="85.9">B</text>
<text x="155.7" y="90.2">7</text>
<text x="155.7" y="92.7">8</text>
<text x="155.2" y="97.8">23</text>
<text x="155.2" y="100.3">24</text>
<text x="155.2" y="102.9">25</text>
<text x="155.2" y="105.4">26</text>
<text x="155.2" y="107.9">27</text>
<text x="155.2" y="110.5">28</text>
<text x="155.2" y="113">29</text>
<text x="155.2" y="118.1">30</text>
<text x="155.2" y="120.6">31</text>
<text x="155.2" y="123.2">32</text>
<text x="155.7" y="125.7">1</text>
<text x="249.7" y="124.5">4</text>
<text x="258.8" y="121.4" transform="rotate(-90 258.8 121.4)">2</text>
<text x="155.7" y="128.3">2</text>
<text x="155.7" y="130.8">9</text>
<text x="249.7" y="127">5</text>
<text x="249.7" y="129.5">6</text>
<text x="275.3" y="129.6" transform="rotate(-90 275.3 129.6)">1</text>
<text x="10.4" y="135.9">C</text>
<text x="155.2" y="133.3">10</text>
<text x="155.2" y="135.9">11</text>
<text x="222.7" y="136.8">560</text>
<text x="249.7" y="132.1">7</text>
<text x="249.7" y="134.6">8</text>
<text x="249.7" y="137.2">9</text>
<text x="267.5" y="132.1">3</text>
<text x="271.9" y="132.1">2</text>
<text x="275.3" y="136" transform="rotate(-90 275.3 136)">3</text>
<text x="285.4" y="135.9">C</text>
<text x="73.8" y="143.5">1</text>
<text x="142" y="143" transform="rotate(-90 142 143)">3</text>
<text x="249.2" y="139.7">10</text>
<text x="249.2" y="142.2">11</text>
<text x="267" y="142.2">16</text>
<text x="73.8" y="146">2</text>
<text x="73.8" y="148.6">3</text>
<text x="217.4" y="146.8" transform="rotate(-90 217.4 146.8)">1</text>
<text x="217.9" y="148.8" transform="rotate(-90 217.9 148.8)">R</text>
<text x="222.5" y="146.8" transform="rotate(-90 222.5 146.8)">3</text>
<text x="222.9" y="148.9" transform="rotate(-90 222.9 148.9)">G</text>
<text x="227.6" y="146.8" transform="rotate(-90 227.6 146.8)">4</text>
<text x="228" y="148.8" transform="rotate(-90 228 148.8)">B</text>
<text x="249.2" y="144.8">12</text>
<text x="249.2" y="147.3">13</text>
<text x="249.2" y="149.9">14</text>
<text x="267" y="144.8">15</text>
<text x="73.8" y="151.1">4</text>
<text x="73.8" y="153.7">5</text>
<text x="222.5" y="154.4" transform="rotate(-90 222.5 154.4)">2</text>
<text x="258.8" y="154.4" transform="rotate(-90 258.8 154.4)">1</text>
<text x="73.8" y="156.2">6</text>
<text x="10.4" y="185.9">D</text>
<text x="285.4" y="185.9">D</text>
<text x="35" y="199.9">1</text>
<text x="85" y="199.9">2</text>
<text x="135" y="199.9">3</text>
<text x="185" y="199.9">4</text>
<text x="235" y="199.9">5</text>
<text x="285" y="199.9">6</text>
</g>
<g font-size="1.8" fill="#0000c2">
<text x="17.8" y="15.2">USB</text>
<text x="69.8" y="15.2">Ammeter input</text>
<text x="95.2" y="15.2">Voltage meter</text>
<text x="125.7" y="15.2">Current meter</text>
<text x="135.9" y="17.8">&lt;10uA</text>
<text x="163.8" y="17.8">&lt;100uA</text>
<text x="190.5" y="17.8">&lt;1mA</text>
<text x="217.2" y="17.8">&lt;10mA</text>
<text x="243.8" y="17.8">&lt;100mA</text>
<text x="270.5" y="17.8">&lt;1A</text>
<text x="17.8" y="52.1">USB UART</text>
<text x="243.8" y="55.9">OA</text>
<text x="238.8" y="111.8">LCD1602</text>
<text x="213.4" y="123.2">LED Status</text>
<text x="17.8" y="128.3">Reset</text>
<text x="44.4" y="135.9">XTAL</text>
<text x="69.8" y="139.7">Prog</text>
<text x="96.5" y="139.7">VDDA</text>
<text x="137.2" y="160">Buttons</text>
<text x="17.8" y="167.6">Caps</text>
<text x="19" y="176.5">Power</text>
<text x="41.9" y="176.5">Mega</text>
<text x="53.3" y="176.5">LCD</text>
<text x="76.2" y="176.5">CH340</text>
<text x="87.6" y="176.5">MAX4372</text>
</g>
<g font-size="1.8" fill="#008484">
<text x="70.2" y="17.4">J2</text>
<text x="16.8" y="21.3">J1</text>
<text x="29.3" y="18.1">+5V</text>
<text x="110.8" y="23.8">Q1</text>
<text x="138.6" y="23.8">Q2A</text>
<text x="166.7" y="23.8">Q2B</text>
<text x="193.2" y="23.8">Q3A</text>
<text x="220" y="23.8">Q3B</text>
<text x="246.6" y="23.8">Q4A</text>
<text x="273.4" y="23.8">Q4B</text>
<text x="20.8" y="25">VBUS</text>
<text x="70.3" y="25.1">In</text>
<text x="111" y="26.1">BSS83P</text>
<text x="139.1" y="26.1">IRF7324</text>
<text x="167.1" y="26.1">IRF7324</text>
<text x="193.8" y="26.1">IRF7324</text>
<text x="220.4" y="26.1">IRF7324</text>
<text x="247.1" y="26.1">IRF7324</text>
<text x="273.8" y="26.1">IRF7324</text>
<text x="23.3" y="30.1">D+</text>
<text x="23.9" y="35.2">ID</text>
<text x="109.9" y="34.1">R2</text>
<text x="137.9" y="34.1">R4</text>
<text x="165.8" y="34.1">R7</text>
<text x="192.5" y="34.1">R8</text>
<text x="219.2" y="34.1">R10</text>
<text x="245.9" y="34.1">R13</text>
<text x="272.6" y="34.1">R14</text>
<text x="19.7" y="36.1" transform="rotate(-90 19.7 36.1)">Shield</text>
<text x="22.2" y="36.1" transform="rotate(-90 22.2 36.1)">GND</text>
<text x="22.8" y="39">Power</text>
<text x="110" y="36.4">1k</text>
<text x="138" y="36.4">10k</text>
<text x="165.8" y="36.4">1k</text>
<text x="192.7" y="36.4">100</text>
<text x="219.2" y="36.4">10R</text>
<text x="245.9" y="36.4">1R0</text>
<text x="272.6" y="36.4">0R1</text>
<text x="18.5" y="47.2">GND</text>
<text x="109.9" y="44.2">R3</text>
<text x="110.1" y="46.5">180</text>
<text x="137.3" y="46.7">1A</text>
<text x="137.4" y="44.1">F1</text>
<text x="24.3" y="54.3">C3</text>
<text x="39" y="54.3">+5V</text>
<text x="106.1" y="54.9">GND</text>
<text x="261.7" y="58.8">+5V</text>
<text x="17.2" y="65">GND</text>
<text x="24.5" y="61.9">20n</text>
<text x="31.9" y="61.9">U1</text>
<text x="38.7" y="65.1" transform="rotate(-90 38.7 65.1)">V3</text>
<text x="44.2" y="65.7">TXD</text>
<text x="138.1" y="63.2">+5V</text>
<text x="143.6" y="63.2">VDDA</text>
<text x="256.7" y="65.7">DD1</text>
<text x="33.5" y="68.2">R232</text>
<text x="41.3" y="66.7" transform="rotate(-90 41.3 66.7)">VCC</text>
<text x="44" y="68.2">RXD</text>
<text x="129.7" y="69.5">U2</text>
<text x="257.6" y="70.7">Rs+</text>
<text x="263.5" y="71" transform="rotate(-90 263.5 71)">VDD</text>
<text x="274.7" y="67.8">TP1</text>
<text x="274.9" y="70.1">i_meas</text>
<text x="33.5" y="73.3">UD+</text>
<text x="33.5" y="75.8">UD-</text>
<text x="44" y="75.8">DSR</text>
<text x="44.2" y="73.3">CTS</text>
<text x="130" y="75.8">AREF</text>
<text x="142.9" y="74.3" transform="rotate(-90 142.9 74.3)">VCC</text>
<text x="145.4" y="75.6" transform="rotate(-90 145.4 75.6)">AVCC</text>
<text x="151" y="75.8">PB0</text>
<text x="264.5" y="75.8">OUT</text>
<text x="23.1" y="83">Y1</text>
<text x="33.5" y="80.9">XI</text>
<text x="43.9" y="80.9">DCD</text>
<text x="44.1" y="83.4">DTR</text>
<text x="46" y="78.4">RI</text>
<text x="130" y="80.9">ADC6</text>
<text x="130" y="83.4">ADC7</text>
<text x="151" y="78.4">PB1</text>
<text x="151" y="80.9">PB2</text>
<text x="151" y="83.4">PB3</text>
<text x="257.6" y="80.9">Rs-</text>
<text x="263.5" y="83.1" transform="rotate(-90 263.5 83.1)">GND</text>
<text x="21.3" y="85.3">12MHz</text>
<text x="33.5" y="86">XO</text>
<text x="41.3" y="87.4" transform="rotate(-90 41.3 87.4)">GND</text>
<text x="42.3" y="89.8">CH340G</text>
<text x="44.2" y="86">RTS</text>
<text x="151" y="86">PB4</text>
<text x="151" y="88.5">PB5</text>
<text x="264.5" y="86">MAX4372T</text>
<text x="144.9" y="91.1">XTAL1/PB6</text>
<text x="144.9" y="93.6">XTAL2/PB7</text>
<text x="261.1" y="93">GND</text>
<text x="22.2" y="96.3">C1</text>
<text x="22.3" y="98.6">22p</text>
<text x="32.3" y="96.3">C4</text>
<text x="32.5" y="98.6">22p</text>
<text x="38.8" y="96.8">GND</text>
<text x="151" y="98.7">PC0</text>
<text x="151" y="101.2">PC1</text>
<text x="17.2" y="106.9">GND</text>
<text x="27.4" y="106.9">GND</text>
<text x="151" y="103.8">PC2</text>
<text x="151" y="106.3">PC3</text>
<text x="144.6" y="113.9">RESET/PC6</text>
<text x="151" y="108.8">PC4</text>
<text x="151" y="111.4">PC5</text>
<text x="151" y="119">PD0</text>
<text x="257.9" y="114.6">+5V</text>
<text x="269.3" y="114.6">+5V</text>
<text x="274.4" y="114.6">+5V</text>
<text x="151" y="121.5">PD1</text>
<text x="151" y="124.1">PD2</text>
<text x="251.6" y="121.6">U3</text>
<text x="252" y="125.3">RS</text>
<text x="18.7" y="130.5">+5V</text>
<text x="151" y="126.6">PD3</text>
<text x="151" y="129.2">PD4</text>
<text x="151" y="131.7">PD5</text>
<text x="252" y="127.9">R/W</text>
<text x="252" y="130.4">E</text>
<text x="259.7" y="126.4" transform="rotate(-90 259.7 126.4)">VDD</text>
<text x="277.5" y="131.8">RV1</text>
<text x="151" y="134.2">PD6</text>
<text x="151" y="136.8">PD7</text>
<text x="222.5" y="134.3">R11</text>
<text x="252" y="133">DB0</text>
<text x="252" y="135.5">DB1</text>
<text x="263.6" y="133">VO</text>
<text x="277.7" y="134.2">10k</text>
<text x="24.3" y="138.1">R1</text>
<text x="24.5" y="140.6">560</text>
<text x="48.5" y="141.2">8MHz</text>
<text x="49.7" y="138.9">Y2</text>
<text x="70.2" y="141.9">J3</text>
<text x="86" y="141.9">+5V</text>
<text x="97.8" y="142.6">+5V</text>
<text x="109.7" y="142.6">VDDA</text>
<text x="142.9" y="140.7" transform="rotate(-90 142.9 140.7)">GND</text>
<text x="144.1" y="143.2">ATmega48-20AU</text>
<text x="217.4" y="139.4">R9</text>
<text x="217.6" y="141.9">620</text>
<text x="227.6" y="139.4">R12</text>
<text x="227.7" y="141.9">510</text>
<text x="252" y="140.6">DB3</text>
<text x="252" y="143.1">DB4</text>
<text x="252" y="138">DB2</text>
<text x="264.9" y="143.1">K</text>
<text x="25.6" y="146.9">D1</text>
<text x="25.7" y="149.4">Reset</text>
<text x="103.9" y="149.4">10u</text>
<text x="104.4" y="145.6">L1</text>
<text x="212.3" y="146.9">D2</text>
<text x="252" y="145.7">DB5</text>
<text x="252" y="148.2">DB6</text>
<text x="260.9" y="145.7">A/VEE</text>
<text x="27.3" y="152.1">SW1</text>
<text x="48.8" y="152.2">C7</text>
<text x="49" y="154.5">22p</text>
<text x="59" y="152.2">C9</text>
<text x="59.1" y="154.5">22p</text>
<text x="102.3" y="152.2">C13</text>
<text x="102.4" y="154.5">100n</text>
<text x="140.4" y="150.1">GND</text>
<text x="223.9" y="154.5">status</text>
<text x="252" y="150.7">DB7</text>
<text x="259.7" y="152.1" transform="rotate(-90 259.7 152.1)">VSS</text>
<text x="260.3" y="154.6">RC1602A</text>
<text x="26.8" y="159.7">Reset</text>
<text x="69.1" y="159.7">Prog</text>
<text x="219.2" y="161.5">GND</text>
<text x="245.8" y="161.5">GND</text>
<text x="257.3" y="161.5">GND</text>
<text x="273.8" y="161.5">GND</text>
<text x="33.7" y="162.8">GND</text>
<text x="43.9" y="162.8">GND</text>
<text x="54.1" y="162.8">GND</text>
<text x="85.8" y="162.8">GND</text>
<text x="97.2" y="162.8">GND</text>
<text x="135.6" y="162.2">+5V</text>
<text x="144.4" y="162.2">+5V</text>
<text x="17.8" y="170.5">+5V</text>
<text x="139.1" y="169.9">R5</text>
<text x="139.3" y="172.3">10k</text>
<text x="148" y="169.9">R6</text>
<text x="148.2" y="172.3">10k</text>
<text x="160.7" y="171.1">SW2</text>
<text x="160.1" y="178.7">Down</text>
<text x="22.2" y="181.4">C2</text>
<text x="22.4" y="183.7">4.7u</text>
<text x="33.6" y="181.4">C5</text>
<text x="33.9" y="183.7">100n</text>
<text x="45" y="181.4">C6</text>
<text x="45.3" y="183.7">100n</text>
<text x="56.5" y="181.4">C8</text>
<text x="56.7" y="183.7">4.7u</text>
<text x="68" y="181.4">C10</text>
<text x="68.1" y="183.7">4.7u</text>
<text x="79.4" y="181.4">C11</text>
<text x="79.6" y="183.7">100n</text>
<text x="90.8" y="181.4">C12</text>
<text x="91" y="183.7">100n</text>
<text x="160.7" y="181.3">SW3</text>
<text x="161.4" y="188.9">Ok</text>
<text x="17.2" y="193.3">GND</text>
<text x="168.4" y="193.3">GND</text>
</g>
<g font-size="1.8">
<text x="104.9" y="17.8">i_in</text>
<text x="124.5" y="17.8">i_in</text>
<text x="83.4" y="21.6">i_out</text>
<text x="84.6" y="19">i_in</text>
<text x="31.4" y="29.2">usb+</text>
<text x="94" y="24.1">tr_v_in</text>
<text x="124.5" y="24.1">r_1</text>
<text x="152.4" y="24.1">r_2</text>
<text x="179.1" y="24.1">r_3</text>
<text x="205.7" y="24.1">r_4</text>
<text x="232.4" y="24.1">r_5</text>
<text x="259.1" y="24.1">r_6</text>
<text x="31.8" y="31.7">usb-</text>
<text x="110.5" y="39.4">v_in</text>
<text x="124.5" y="39.4">v_sense_n</text>
<text x="124.5" y="49.5">i_out</text>
<text x="53.7" y="64.8">uart_rx</text>
<text x="53.8" y="67.3">uart_tx</text>
<text x="242.6" y="69.8">i_in</text>
<text x="22.9" y="72.4">usb+</text>
<text x="22.9" y="74.9">usb-</text>
<text x="161" y="74.9">lcd_db4</text>
<text x="161.8" y="77.5">btn_ok</text>
<text x="274.7" y="74.9">i_meas</text>
<text x="119.4" y="80">v_in</text>
<text x="119.4" y="82.5">i_meas</text>
<text x="159.3" y="80">btn_down</text>
<text x="163.4" y="82.5">led_r</text>
<text x="242.6" y="80">v_sense_n</text>
<text x="163" y="85.1">led_g</text>
<text x="163" y="87.6">led_b</text>
<text x="162.6" y="92.7">xtal_2</text>
<text x="162.6" y="90.2">xtal_1</text>
<text x="165" y="100.3">r_2</text>
<text x="165" y="97.8">r_1</text>
<text x="165" y="107.9">r_5</text>
<text x="165" y="105.4">r_4</text>
<text x="165" y="102.9">r_3</text>
<text x="163.4" y="113">reset</text>
<text x="165" y="110.5">r_6</text>
<text x="161.6" y="118.1">uart_rx</text>
<text x="161.7" y="120.6">uart_tx</text>
<text x="162" y="125.7">lcd_en</text>
<text x="162.4" y="123.2">lcd_rs</text>
<text x="237.5" y="124.5">lcd_rs</text>
<text x="161" y="130.8">lcd_db7</text>
<text x="161.8" y="128.3">tr_v_in</text>
<text x="215.6" y="128.9" transform="rotate(-90 215.6 128.9)">led_r</text>
<text x="220.7" y="129.3" transform="rotate(-90 220.7 129.3)">led_g</text>
<text x="225.8" y="129.3" transform="rotate(-90 225.8 129.3)">led_b</text>
<text x="237.5" y="129.5">lcd_en</text>
<text x="161" y="133.3">lcd_db6</text>
<text x="161" y="135.9">lcd_db5</text>
<text x="45.5" y="142.4" transform="rotate(-90 45.5 142.4)">xtal_1</text>
<text x="55.6" y="142.4" transform="rotate(-90 55.6 142.4)">xtal_2</text>
<text x="79.2" y="143.5">led_g</text>
<text x="237.5" y="142.2">lcd_db4</text>
<text x="79.2" y="148.6">led_b</text>
<text x="237.5" y="144.8">lcd_db5</text>
<text x="237.5" y="147.3">lcd_db6</text>
<text x="237.5" y="149.9">lcd_db7</text>
<text x="79.6" y="153.7">reset</text>
<text x="79.6" y="151.1">led_r</text>
<text x="16.5" y="156.2">reset</text>
<text x="147.3" y="175.3">btn_down</text>
<text x="147.3" y="185.4">btn_ok</text>
</g>
</svg>
